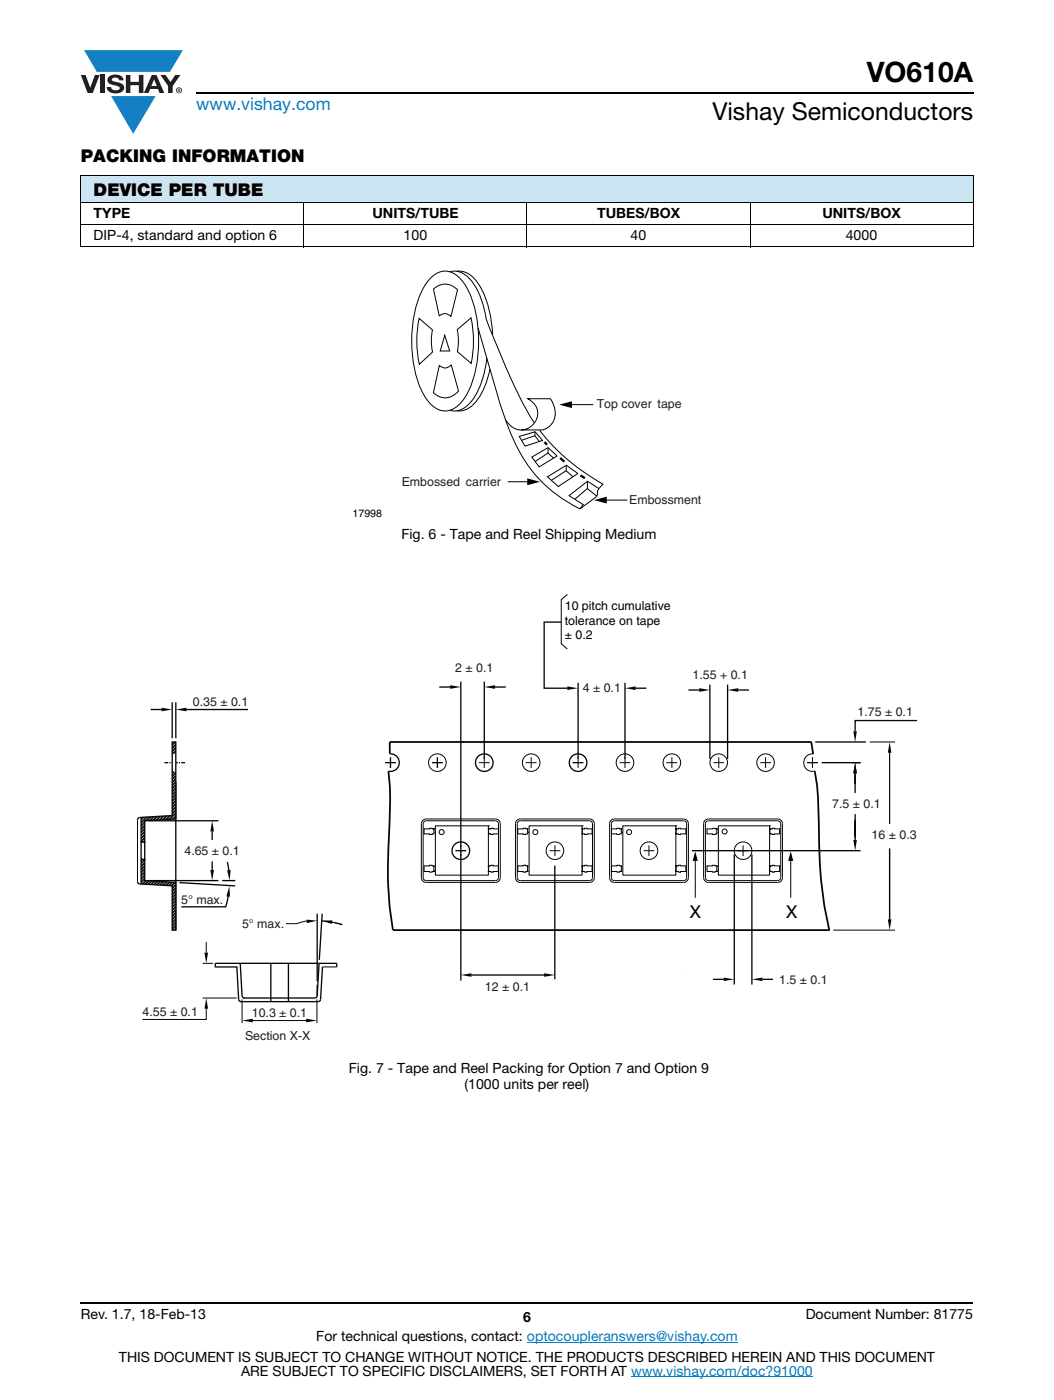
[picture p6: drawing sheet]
<svg xmlns="http://www.w3.org/2000/svg" width="210mm" height="279mm" viewBox="0 0 210 279" stroke-linecap="round" stroke-linejoin="round" font-family="sans-serif">
<g fill="#147fc3">
<path d="M16.8 10h19.7l-2.6 4.3h-1.1h-13.5z"/>
<path d="M22.2 19.2h8.9l-4.5 7.5z"/>
</g>
<g fill="#231f20">
<path d="M16.1 15h1l.9 2.5 .9-2.5h1l-1.4 3.6h-1z"/>
<path d="M20 15h.9v3.6h-.9z"/>
<path d="M21.8 15.3a2.1 2.1 0 0 1 2.7 .3l.1 .4h-.8a.79 .79 0 0 0-.7-.5 .79 .79 0 0 0-.8 .4l.2 .3 1 .2a1.08 1.08 0 0 1 1.3 1 1.08 1.08 0 0 1-1.1 1.2 1.73 1.73 0 0 1-2.4-1.2h.9a.96 .96 0 0 0 .8 .6 .96 .96 0 0 0 .9-.4 1.31 1.31 0 0 0-1.2-.6 1.03 1.03 0 0 1-1.1-.6 1.03 1.03 0 0 1 .2-1.1z"/>
<path d="M25.1 15h.9v1.3h1.7v-1.3h.9v3.6h-.9v-1.6h-1.7v1.6h-.9z"/>
<path d="M32 15h1l1 1.4 1-1.4h1l-1.6 2.2v1.4h-.9v-1.4z"/>
<path d="M30.7 15.9l.6 1.3h-1.1zM30.3 15l-1.6 3.6h.9l.4-.8h1.5l.3 .8h1l-1.6-3.6z"/>
<path d="M35.3 18a.46 .46 0 0 1 .9 0 .46 .46 0 0 1-.9 0zM35.1 18a.6 .6 0 0 0 1.2 0 .6 .6 0 0 0-1.2 0z"/>
<path d="M35.6 17.8h.2v.2h-.2zM35.5 17.7v.7h.1v-.3l.4 .3-.2-.3 .2-.2-.1-.2z"/>
</g>
<path d="M39.1 18.6h155M16.1 260h178" fill="none" stroke="#000" stroke-width=".36"/>
<path d="M105.1 267.9h42.1M125.9 274.8h36.3" fill="none" stroke="#007ec4" stroke-width=".2"/>
<path d="M16.1 34.9h178v5.5h-178z" fill="#cce5f3"/>
<path d="M16 34.9h178.2M16.1 35v14.2M194.1 35v14.2M16 40.4h178.2M16 44.9h178.2M16 49.3h178.2M60.6 40.3v9M105.1 40.3v9M149.6 40.3v9" fill="none" stroke="#000" stroke-width=".2"/>
<path d="M70.3 54h69.6v49.7h-69.6z" fill="#fff"/>
<g fill="none" stroke="#000" stroke-width=".2">
<path d="M85.7 55.7a3.8 3.8 0 0 1 6.2 0 18.1 18.1 0 0 1 3.5 10.6 22.8 22.8 0 0 1-2.8 13.2 4.2 4.2 0 0 1-5.4 2.1 9.5 9.5 0 0 1-3.9-5.6 25.9 25.9 0 0 1 1.1-18.4zM86.5 57.7a3.2 3.2 0 0 1 4.8 .1l-1.4 5.4a1.55 1.55 0 0 0-2.3-.1zM89.7 54.3l.3-.1a3.8 3.8 0 0 1 3.6 1.4 16.7 16.7 0 0 1 3.5 8.3l.9 2.5a120.4 120.4 0 0 0 8.6 18M91.1 54.1a4.1 4.1 0 0 1 4.1 2.3 20 20 0 0 1 3.1 10.4M83.6 63.5l2.7 2.3a10.8 10.8 0 0 0 0 4.5l-2.7 2.4a22.1 22.1 0 0 1 0-9.2zM87.6 73a1.57 1.57 0 0 0 2.4-.2l1.5 5.2a3.3 3.3 0 0 1-5 .4zM88.7 66.9l1 3.1h-1.9zM91.2 65.8l2.8-2.4a22.2 22.2 0 0 1 0 9.1l-2.8-2.3 .2-.9a10.6 10.6 0 0 0-.2-3.5zM95.4 65.5l.7 2.6a184.1 184.1 0 0 0 6 18.9 27.2 27.2 0 0 0 13.5 14.5l.8-.9M97.1 71.5a16.2 16.2 0 0 1-3.5 9.1 3.7 3.7 0 0 1-3.9 1.3M97.7 73.7a12.6 12.6 0 0 1-3.9 7.6 3.4 3.4 0 0 1-2.7 .7M100.9 83.8a3.3 3.3 0 0 0 4.4 1.7 3.3 3.3 0 0 0 1.6-4.5l-.7-.8-.9-.6h4.5a4.1 4.1 0 0 1-.1 5.4l-.5 .4-1 .4h-4.2"/>
<path d="M101.3 96.1h4.8M103.6 87.1l3.1-.9 1.5 1.7-3.5 1.1zM106.1 91.2l3.2-1.9 1.8 1.7-3.5 2.2zM106.7 86.2v.8l.9 1.1M106.7 86.9l-2.6 1M107.6 85.8a40.7 40.7 0 0 0 12.7 10.8l-.8 .9M109.2 95.2l3.8-2.3 2.3 1.6-3.9 2.6zM109.3 89.4v1l1.1 1M109.3 90.4l-2.6 1.7M112.9 92.9v1.1l1.4 1.2M112.9 93.9l-2.9 2M113.2 80.8h5.1"/>
<path d="M117.1 97.5l-2.4 2.1M117.2 96.1v1.4l1.8 1.5 .2-1 .3-.5M119.1 99.1l-3.4 2.4M119.5 97.5l-2.3-1.5-3.7 2.9 2.9 1.8M120.1 99.8h5.1"/>
</g>
<path d="M108.6 88.2l.5 .6M111.7 91.4l.9 .7M115.8 94.9l.9 .5" fill="none" stroke="#000" stroke-width=".46"/>
<path d="M105.2 95.5l2.5 .7-2.5 .6zM111.6 80.8l2.5-.7v1.3zM118.5 99.8l2.5-.7v1.4z" fill="#000"/>
<path d="M27.3 118.5h155.7v89.6h-155.7z" fill="#fff"/>
<g fill="none" stroke="#050504" stroke-width=".2">
<path d="M34.3 148.1h.1M95.5 152.2h2.2M96.6 151.1v2.2M104.9 152.2h2.1M106 151.1v2.2M115.3 151.1v2.2M123.6 152.2h2.1M124.7 151.1v2.2M132.9 152.2h2.2M134 151.1v2.2M142.3 152.2h2.1M143.4 151.1v2.2"/>
<path d="M151.7 152.2h2.1M152.7 151.1v2.2M161 152.2h2.2M162.1 151.1v2.2M162.3 150.4a1.76 1.76 0 0 0-2 2 1.76 1.76 0 0 0 2.3 1.5M173.5 148.1h5M27.4 163.6v12.3M28.1 163.1l-.2 .1M84.1 164.4l.2-.7 .7-.3h13.8l.5 .2 .4 .3 .1 .5v10.8l-.1 .4-.4 .4-.5 .1h-13.8l-.5-.1-.3-.4-.1-.4v-10.8M84.6 164l.4-.2h13.8a.62 .62 0 0 1 .6 .6v10.8a.61 .61 0 0 1-.6 .5h-13.8a.61 .61 0 0 1-.6-.5v-10.8zM103.1 163.7l.7-.3h13.8l.7 .3 .3 .7v10.8l-.3 .6-.7 .3h-13.8l-.7-.3-.3-.6v-10.8zM103.4 164l.4-.2h13.8a.58 .58 0 0 1 .6 .6v10.8a.58 .58 0 0 1-.6 .5h-13.8a.58 .58 0 0 1-.6-.5v-10.8z"/>
<path d="M109.6 169.8h2.2M110.7 168.7v2.2M121.6 164.4l.3-.7 .7-.3h13.8l.7 .3 .2 .7v10.8l-.1 .4-.4 .4-.4 .1h-13.8l-.5-.1-.4-.4-.1-.4v-10.8M122.1 164l.5-.2h13.8a.58 .58 0 0 1 .6 .6v10.8a.58 .58 0 0 1-.6 .5h-13.8a.58 .58 0 0 1-.6-.5v-10.8zM128.4 169.8h2.1M129.5 168.7v2.2M140.7 163.7l.6-.3h13.8l.7 .3 .3 .7v10.8l-.3 .6-.7 .3h-13.8l-.6-.3-.3-.6v-10.8zM140.9 164l.4-.2h13.8a.62 .62 0 0 1 .6 .6v10.8a.61 .61 0 0 1-.6 .5h-13.8a.61 .61 0 0 1-.6-.5v-10.8zM147.2 169.8h2.1M148.2 168.7v2.2M34.3 185.6h.1M137 193.3h.1"/>
<path d="M166.2 185.6h12.3"/>
<circle cx="87.2" cy="152.2" r="1.76"/>
<circle cx="106" cy="152.2" r="1.76"/>
<circle cx="124.7" cy="152.2" r="1.76"/>
<circle cx="134" cy="152.2" r="1.76"/>
<circle cx="143.4" cy="152.2" r="1.76"/>
<circle cx="152.7" cy="152.2" r="1.75"/>
<circle cx="110.7" cy="169.8" r="1.76"/>
<circle cx="129.5" cy="169.8" r="1.76"/>
<circle cx="148.2" cy="169.8" r="1.76"/>
</g>
<g fill="none" stroke="#050504" stroke-width=".26">
<path d="M34.3 154h.8M34.3 150.4h.8M35.1 156v29.6zM76.8 152.2h2.2M77.8 150.4a1.76 1.76 0 0 1 1.8 1.9 1.76 1.76 0 0 1-2.1 1.6M77.9 151.1v2.2M86.2 152.2h2.1M87.2 151.1v2.2M114.2 152.2h2.2M90.8 169.8h2.2M91.9 168.7v2.2M110.7 172.7v22.8"/>
<circle cx="96.6" cy="152.2" r="1.76"/>
<circle cx="115.3" cy="152.2" r="1.76"/>
<circle cx="91.9" cy="169.8" r="1.76"/>
</g>
<g fill="#050504">
<path d="M177.5 148.1l.3 2.1h-.7z"/>
<path d="M177.1 183.5h.7l-.3 2.1z"/>
</g>
<path d="M169.9 152.2h1.8M170.6 154.3v2.2M172.7 148.1h.1M138 169.8h33.7M170.6 162.5v5.1M177.5 185.6h.1" fill="none" stroke="#050504" stroke-width=".26"/>
<g fill="#050504">
<path d="M170.6 152.2l.3 2.1h-.7z"/>
<path d="M170.2 167.6h.7l-.3 2.2z"/>
</g>
<path d="M162.6 148.1h10.1M163.9 152.2h7.8M169.1 152.2h.1M170.6 154.3v3.9M183 143.8h-12.4v2.1M170.6 169.8h.1" fill="none" stroke="#050504" stroke-width=".26"/>
<g fill="#050504">
<path d="M170.6 152.2l.3 2.1h-.7z"/>
<path d="M170.2 145.9h.7l-.3 2.2z"/>
</g>
<path d="M137.3 137.7h2.2M141.6 136.6v14.8M145.1 136.6v14.8M147.3 137.7h2.1M170.6 148.1h.1" fill="none" stroke="#050504" stroke-width=".26"/>
<g fill="#050504">
<path d="M139.5 137.3l2.1 .4-2.1 .4z"/>
<path d="M145.1 137.7l2.2-.4v.8z"/>
</g>
<path d="M111.9 124.2h-3.3v13.1h4.6M115.3 136.3v15.1M124.7 136.3v15.1M126.8 137.3h2.1M145.1 137.7h.1" fill="none" stroke="#050504" stroke-width=".26"/>
<g fill="#050504">
<path d="M113.2 137l2.1 .3-2.1 .4z"/>
<path d="M124.7 137.3l2.1-.3v.7z"/>
</g>
<path d="M87.6 137.1h2.2M91.9 136v33M96.6 136v15.4M98.7 137.1h2.2M124.7 137.3h.1" fill="none" stroke="#050504" stroke-width=".26"/>
<g fill="#050504">
<path d="M89.8 136.8l2.1 .3-2.1 .4z"/>
<path d="M96.6 137.1l2.1-.3v.7z"/>
</g>
<path d="M96.6 137.1h.1M29.6 163.8h14M29.6 175.7h14M42.3 165.9v1.7M42.3 171.9v1.7" fill="none" stroke="#050504" stroke-width=".26"/>
<g fill="#050504">
<path d="M42 173.6h.7l-.4 2.1z"/>
<path d="M42.3 163.8l.4 2.1h-.7z"/>
</g>
<path d="M30.1 141.6h2.1M34.4 140.1v7.2M35.1 140.1v7.2M37.2 141.6h12.3M41.4 163.8h.1" fill="none" stroke="#050504" stroke-width=".26"/>
<g fill="#050504">
<path d="M32.2 141.2l2.2 .4-2.2 .4z"/>
<path d="M35.1 141.6l2.1-.4v.8z"/>
</g>
<path d="M35.1 141.6h.1M91.9 170.5v25.2M94.1 194.6h14.6" fill="none" stroke="#050504" stroke-width=".26"/>
<g fill="#050504">
<path d="M91.9 194.6l2.2-.4v.7z"/>
<path d="M108.5 194.2l2.2 .4-2.2 .3z"/>
</g>
<path d="M110.7 194.6h.1" fill="none" stroke="#050504" stroke-width=".26"/>
<path d="M152.1 195.4h2.1z" fill="#fff"/>
<path d="M152.1 195.4h2.1" fill="none" stroke="#050504" stroke-width=".26"/>
<path d="M142.2 195.4h2.2z" fill="#fff"/>
<path d="M142.2 195.4h2.2" fill="none" stroke="#050504" stroke-width=".26"/>
<path d="M150 170.5v26z" fill="#fff"/>
<path d="M150 170.5v26" fill="none" stroke="#050504" stroke-width=".26"/>
<path d="M146.5 170.5v26z" fill="#fff"/>
<path d="M146.5 170.5v26" fill="none" stroke="#050504" stroke-width=".26"/>
<path d="M32.8 152.2h.7z" fill="#fff"/>
<path d="M32.8 152.2h.7" fill="none" stroke="#050504" stroke-width=".26"/>
<path d="M33.8 152.2h.2z" fill="#fff"/>
<path d="M33.8 152.2h.2" fill="none" stroke="#050504" stroke-width=".26"/>
<path d="M34.3 152.2h1.2z" fill="#fff"/>
<path d="M34.3 152.2h1.2" fill="none" stroke="#050504" stroke-width=".26"/>
<path d="M35.7 152.2h.2z" fill="#fff"/>
<path d="M35.7 152.2h.2" fill="none" stroke="#050504" stroke-width=".26"/>
<path d="M36.2 152.2h.7z" fill="#fff"/>
<path d="M36.2 152.2h.7" fill="none" stroke="#050504" stroke-width=".26"/>
<path d="M28.1 168h.8v3.5h-.8h.8v4.2l6.2 .4v9.5h-.7v-8.8l-6.3-.4z" fill="#fff"/>
<path d="M28.1 168h.8v3.5h-.8h.8v4.2l6.2 .4v9.5h-.7v-8.8l-6.3-.4z" fill="none" stroke="#050504" stroke-width=".26"/>
<path d="M34.4 148.1h.7v15.3l-6.2 .4v4.2h-.8v-4.9l6.3-.3z" fill="#fff"/>
<path d="M34.4 148.1h.7v15.3l-6.2 .4v4.2h-.8v-4.9l6.3-.3z" fill="none" stroke="#050504" stroke-width=".26"/>
<path d="M27.9 176.4h.2z" fill="#fff"/>
<path d="M27.9 176.4h.2" fill="none" stroke="#050504" stroke-width=".26"/>
<g fill="#050504">
<path d="M144.4 195.1l2.1 .3-2.1 .4z"/>
<path d="M150 195.4l2.1-.3v.7z"/>
</g>
<path d="M27.4 175.9l.2 .4 .3 .1M27.9 163.1l-.3 .2-.2 .3M35.8 176.1l11.1 .7M44.3 175.7h2.6M45.3 172l.4 1.6M45.6 177.9l-.2 1.5-.4 1.6h-8.8" fill="none" stroke="#050504" stroke-width=".26"/>
<g fill="#050504">
<path d="M45.8 176.8l.1 2.2-.7-.1z"/>
<path d="M45.3 173.7l.7-.1-.2 2.1z"/>
</g>
<g fill="none" stroke="#050504" stroke-width=".2">
<path d="M34.4 148.1v.1M34.6 154l-.2 .2M34.8 154l-.4 .4M34.8 148.1l-.4 .5M35.1 148.1l-.7 .7M35.1 150.3l-.1 .1M35.1 157.8l-.7 .7M35.1 157.2l-.7 .7M35.1 156.6l-.7 .7M35.1 156l-.7 .7M35.1 155.3l-.7 .7M35.1 154.7l-.7 .7"/>
<path d="M35.1 154.1l-.7 .7M35.1 149.7l-.7 .7M35.1 149.1l-.7 .7M35.1 148.5l-.7 .7M35.1 149.9l-.5 .5M35.1 158l-.7 .7M35.1 157.4l-.7 .7M35.1 156.8l-.7 .7M35.1 156.1l-.7 .8M35.1 155.5l-.7 .7M35.1 154.9l-.7 .7M35.1 154.3l-.7 .7"/>
<path d="M35.1 149.3l-.7 .7M35.1 148.7l-.7 .7M35.1 159.1l-.7 .7M35.1 158.4l-.7 .7M35.1 159.7l-.7 .7M35.1 158.6l-.7 .8M35.1 159.3l-.7 .7M35.1 159.9l-.7 .7M177.5 150v14.4M28.2 171.5v.1M28.4 171.5l-.2 .3M28.5 163.1l-.3 .4"/>
<path d="M28.7 163.1l-.5 .6M28.8 171.5l-.6 .7M28.9 164l-.7 .7M28.9 164.2l-.7 .7M28.9 165.2l-.7 .8M28.9 164.6l-.7 .8M28.9 167.1l-.7 .7M28.9 175.2l-.7 .7M28.9 174.6l-.7 .7M28.9 174l-.7 .7M28.9 173.3l-.7 .7M28.9 172.7l-.7 .7"/>
<path d="M28.9 172.1l-.7 .7M28.9 166.5l-.7 .7M28.9 165.9l-.7 .7M28.9 164.8l-.7 .8M28.9 167.7l-.3 .3M28.9 165.5l-.7 .7M28.9 166.1l-.7 .7M28.9 166.7l-.7 .7M28.9 167.3l-.7 .7M28.9 175.4l-.7 .7M28.9 174.8l-.7 .7M28.9 174.2l-.7 .7"/>
<path d="M28.9 173.5l-.7 .8M28.9 172.9l-.7 .7M28.9 172.3l-.7 .7M28.9 171.7l-.7 .7M28.9 168h-.1M28.9 175.8l-.6 .6M29.1 175.8l-.6 .6M29.2 163.1l-1 1M29.4 163l-1.2 1.3M29.5 175.8l-.7 .7M29.7 175.8l-.7 .7M29.8 163l-.7 .8"/>
<path d="M30.1 163l-.8 .8M30.1 175.8l-.7 .7M30.3 175.8l-.7 .7M30.5 163l-.7 .7M30.7 175.8l-.7 .7M30.7 163l-.7 .7M30.9 175.9l-.7 .6M31.2 163l-.8 .7M31.3 175.9l-.7 .7M31.4 162.9l-.8 .8M31.5 175.9l-.7 .7M31.8 162.9l-.7 .8"/>
<path d="M31.9 175.9l-.7 .7M32 162.9l-.7 .8M32.1 175.9l-.7 .7M32.5 176l-.7 .6M32.5 162.9l-.8 .7M32.7 176l-.7 .7M32.7 162.9l-.7 .7M33.1 176l-.7 .7M33.1 162.8l-.7 .8M33.3 176l-.7 .7M33.4 162.8l-.8 .8M33.7 176l-.7 .7"/>
<path d="M33.8 162.8l-.7 .8M33.8 176l-.6 .7M34 162.8l-.7 .8M34.2 176.1l-.7 .6M34.4 176.1l-.6 .7M34.8 176.1l-.7 .7M35 176.1l-.7 .7M35.1 176.7l-.7 .7M35.1 177.3l-.7 .7M35.1 177.9l-.7 .7M35.1 178.5l-.7 .8M35.1 179.2l-.7 .7"/>
<path d="M35.1 179.8l-.7 .7M35.1 179.6l-.7 .7M35.1 179l-.7 .7M35.1 178.3l-.7 .7M35.1 177.7l-.7 .7M35.1 177.1l-.7 .7M35.1 176.5l-.7 .7M35.1 162.2l-1.4 1.3M35.1 162.8l-.7 .7M35.1 163.4h-.1M35.1 161.5l-.7 .8M35.1 160.9l-.7 .7"/>
<path d="M35.1 160.3l-.7 .7M35.1 161.8l-.7 .7M35.1 161.1l-.7 .7M35.1 160.5l-.7 .7M35.1 162.4l-1.2 1.1M35.1 163l-.5 .5M177.5 169.4v14.4M35.1 185.4l-.3 .2M35.1 180.4l-.7 .7M35.1 181l-.7 .8M35.1 181.6l-.7 .8M35.1 182.3l-.7 .7"/>
<path d="M35.1 182.9l-.7 .7M35.1 183.5l-.7 .7M35.1 184.1l-.7 .8M35.1 184.8l-.7 .7M35.1 185.2l-.5 .4M35.1 184.6l-.7 .7M35.1 183.9l-.7 .8M35.1 183.3l-.7 .7M35.1 182.7l-.7 .7M35.1 182.1l-.7 .7M35.1 181.5l-.7 .7M35.1 180.8l-.7 .7"/>
<path d="M35.1 180.2l-.7 .7M40.4 192.3h2.1M40.4 199.2h6.8M41.1 188v2.1M64.3 193h2.9M41.1 201.3v2.2h-12.7"/>
</g>
<path d="M77.5 153.9a87.1 87.1 0 0 1 0 14.2 78.7 78.7 0 0 0 .9 17.5h87.1M161.8 148.1l.4 2.4M161.9 148.1h-84.1v2.3M162.5 153.9a78.8 78.8 0 0 1 .9 12.5v1.4a82.3 82.3 0 0 0 2 17.8" fill="none" stroke="#050504" stroke-width=".35"/>
<path d="M177.5 169.4v14.4M47.9 192.3h15.8M54 192.3v7.6M57.5 192.3v7.6" fill="none" stroke="#050504" stroke-width=".26"/>
<g fill="none" stroke="#000" stroke-width=".2">
<path d="M113.2 118.6l-1.2 1.1v8.8l1.2 1M84.6 165.4h1v-.1l.9 .1v1l-.9 .1v-.1h-1zM84.6 172.8h1v-.1l.9 .1v1.1h-.3v.2l-1.6-.2zM86.5 173.9h.1M86.5 173.8v.1zM86.5 165.4h.1zM86.5 173.8l.1 .1zM86.5 172.8l.1 .1zM86.8 166v.2M86.8 164.8h10.6v9.9h-10.6zM97.4 172.8l.1 .1zM97.4 165.4h.1z"/>
<path d="M97.4 164.8h.1M97.5 166.3v.1zM97.5 173.8v.1zM97.5 166.3v.1h-.1zM97.5 173.9v-.1l-.1 .1h.1M97.5 165.4h.4v-.1l1.5 .1v1h-1v.1l-.9-.1zM97.5 172.8l.9-.1v.1h1v1.1l-1.5 .2v-.2h-.4zM97.5 165.4h.1M103.3 165.4h1v-.1l.9 .1v1l-.9 .1v-.1h-1zM103.3 172.8h1v-.1l.9 .1v1.1h-.3v.2l-1.6-.2zM105.2 173.8v.1zM105.2 165.4h.1z"/>
<path d="M105.2 173.9h.1M105.2 173.8l.1 .1zM105.2 172.8l.1 .1zM105.5 166v.2M105.5 164.8h10.6v9.9h-10.6zM116.1 172.8l.1 .1zM116.1 165.4h.1zM116.1 164.8h.1M116.2 166.3v.1zM116.2 173.8v.1zM116.2 166.3v.1h-.1zM116.2 173.9v-.1l-.1 .1h.1"/>
<path d="M116.2 165.4h.4v-.1l1.5 .1v1h-1v.1l-.9-.1zM116.2 172.8l.9-.1v.1h1v1.1l-1.5 .2v-.2h-.4zM116.2 165.4h.1M122 165.4h1v-.1l.9 .1v1l-.9 .1v-.1h-1zM122 172.8h1v-.1l.9 .1v1.1h-.3v.2l-1.6-.2zM123.9 173.8v.1zM123.9 165.4h.1zM123.9 173.9h.1M123.9 173.8l.1 .1zM123.9 172.8l.1 .1zM124.2 166v.2M124.2 164.8h10.6v9.9h-10.6z"/>
<path d="M134.8 172.8l.1 .1zM134.8 165.4h.1zM134.8 164.8h.1M134.9 166.3v.1zM134.9 173.8v.1zM134.9 166.3v.1h-.1zM134.9 173.9v-.1l-.1 .1h.1M134.9 165.4h.4v-.1l1.5 .1v1h-1v.1l-.9-.1zM134.9 172.8l.9-.1v.1h1v1.1l-1.5 .2v-.2h-.4zM134.9 165.4h.1M138.7 171.5v7.7M141 165.4h1.1v-.1l.9 .1v1l-.9 .1v-.1h-1.1z"/>
<path d="M141 172.8h1.1v-.1l.9 .1v1.1h-.4v.2l-1.6-.2zM142.9 173.8l.1 .1zM142.9 165.4h.2zM142.9 173.9h.2M143 173.8l.1 .1zM143 172.8l.1 .1zM143.2 166v.2M143.3 164.8h10.2v9.9h-10.2zM153.5 172.8l.1 .1zM153.5 165.4h.1zM153.5 164.8h.1M153.6 165.4h.4v-.1l1.5 .1v1h-1v.1l-.9-.1z"/>
<path d="M153.6 172.8h.4v-.1l1.5 .1v1.1l-1.5 .2v-.2h-.4zM153.6 166.3v.1zM153.6 173.8v.1zM153.6 166.3v.1h-.1zM153.6 173.9v-.1l-.1 .1h.1M153.6 165.4h.1M157.7 171.5v7.7"/>
</g>
<path d="M138.7 169.9l.5 1.9h-1zM157.7 169.9l.5 1.9h-1z" fill="#000"/>
<g fill="#050504">
<path d="M40.8 190.1h.7l-.4 2.2z"/>
<path d="M41.1 199.2l.4 2.1h-.7z"/>
</g>
<path d="M41.1 199.2h.1M43 192.3h.1M48.8 199.2l-.4-.1-.1-.4-.4-6.4h-4.9v.7h4.2l.4 6.5 .2 .3 .3 .1M63.3 182.3v13.5M63.3 196.6v2.1M63.3 198.7l-.2 .4-.3 .1h-14.2M63.7 192.3h.1M64.3 182.4l-.6 9.2M64.3 193l-.4 6.5-.2 .4h-15.8M67.2 193v-.7h-3.5l-.4 6.4" fill="none" stroke="#050504" stroke-width=".26"/>
<path d="M64.1 183.8l2.1 .2 2.1 .6M66.2 184l2.1 .5" fill="none" stroke="#050504" stroke-width=".2"/>
<g fill="#050504">
<path d="M64.1 183.8l2.2-.1-.1 .7z"/>
<path d="M61.1 183.5l2.2 .2-2.1 .5z"/>
</g>
<path d="M48.3 199.5v4.7M63.2 199.5v4.7M49.9 203.7h11.7" fill="none" stroke="#050504" stroke-width=".2"/>
<g fill="#050504">
<path d="M48.3 203.7l2.1-.4v.7z"/>
<path d="M61.1 203.3l2.1 .4-2.1 .3z"/>
</g>
<g fill="none" stroke="#000" stroke-width=".2">
<circle cx="88.1" cy="166.1" r=".5"/>
<circle cx="106.8" cy="166.1" r=".5"/>
<circle cx="125.5" cy="166.1" r=".5"/>
<circle cx="144.5" cy="165.9" r=".5"/>
</g>
<path d="M61.2 183.8l-2.1 .5h-2.1" fill="none" stroke="#050504" stroke-width=".2"/>
<text font-size="5.6" x="172.9" y="16.4">VO610A</text>
<text font-size="4.9" x="142.1" y="24">Vishay Semiconductors</text>
<text font-size="3.5" fill="#007ec4" x="39.1" y="21.9">www.vishay.com</text>
<g font-size="3.5">
<text x="16.1" y="32.3">PACKING INFORMATION</text>
<text x="18.7" y="39.1">DEVICE PER TUBE</text>
<text x="137.6" y="183.2">X</text>
<text x="156.8" y="183.2">X</text>
</g>
<g font-size="2.8">
<text x="18.7" y="43.6">TYPE</text>
<text x="18.7" y="48">DIP-4, standard and option 6</text>
<text x="74.3" y="43.6">UNITS/TUBE</text>
<text x="80.5" y="48">100</text>
<text x="119.1" y="43.6">TUBES/BOX</text>
<text x="125.8" y="48">40</text>
<text x="164" y="43.6">UNITS/BOX</text>
<text x="168.7" y="48">4000</text>
<text x="80.1" y="107.5">Fig. 6 - Tape and Reel Shipping Medium</text>
<text x="69.6" y="214.1">Fig. 7 - Tape and Reel Packing for Option 7 and Option 9</text>
<text x="92.7" y="217.3">(1000 units per reel)</text>
<text x="16.1" y="263.3">Rev. 1.7, 18-Feb-13</text>
<text x="104.3" y="263.8">6</text>
<text x="160.7" y="263.3">Document Number: 81775</text>
<text x="63.1" y="267.7">For technical questions, contact: optocoupleranswers@vishay.com</text>
<text x="23.7" y="271.7">THIS DOCUMENT IS SUBJECT TO CHANGE WITHOUT NOTICE. THE PRODUCTS DESCRIBED HEREIN AND THIS DOCUMENT</text>
<text x="48.1" y="274.6">ARE SUBJECT TO SPECIFIC DISCLAIMERS, SET FORTH AT www.vishay.com/doc?91000</text>
</g>
<g font-size="2.5" fill="#231f20">
<text x="119" y="81.5">Top cover tape</text>
<text x="80.1" y="97.1">Embossed carrier</text>
<text x="125.5" y="100.6">Embossment</text>
</g>
<g font-size="2.5">
<text x="112.7" y="121.7">10 pitch cumulative</text>
<text x="112.7" y="124.7">tolerance on tape</text>
<text x="112.7" y="127.6">± 0.2</text>
</g>
<g font-size="2.5" fill="#211e1e">
<text x="90.8" y="134.1">2 ± 0.1</text>
<text x="138.1" y="135.6">1.55 + 0.1</text>
<text x="38.5" y="141">0.35 ± 0.1</text>
<text x="116.3" y="138">4 ± 0.1</text>
<text x="171.1" y="142.8">1.75 ± 0.1</text>
<text x="166" y="161.2">7.5 ± 0.1</text>
<text x="173.9" y="167.5">16 ± 0.3</text>
<text x="36.8" y="170.6">4.65 ± 0.1</text>
<text x="36.1" y="180.4">5° max.</text>
<text x="48.3" y="185.1">5° max.</text>
<text x="96.7" y="197.7">12 ± 0.1</text>
<text x="155.5" y="196.3">1.5 ± 0.1</text>
<text x="28.4" y="202.8">4.55 ± 0.1</text>
<text x="50.2" y="203">10.3 ± 0.1</text>
<text x="48.9" y="207.6">Section X-X</text>
</g>
<text font-size="2.1" x="70.3" y="103.2">17998</text>
</svg>
